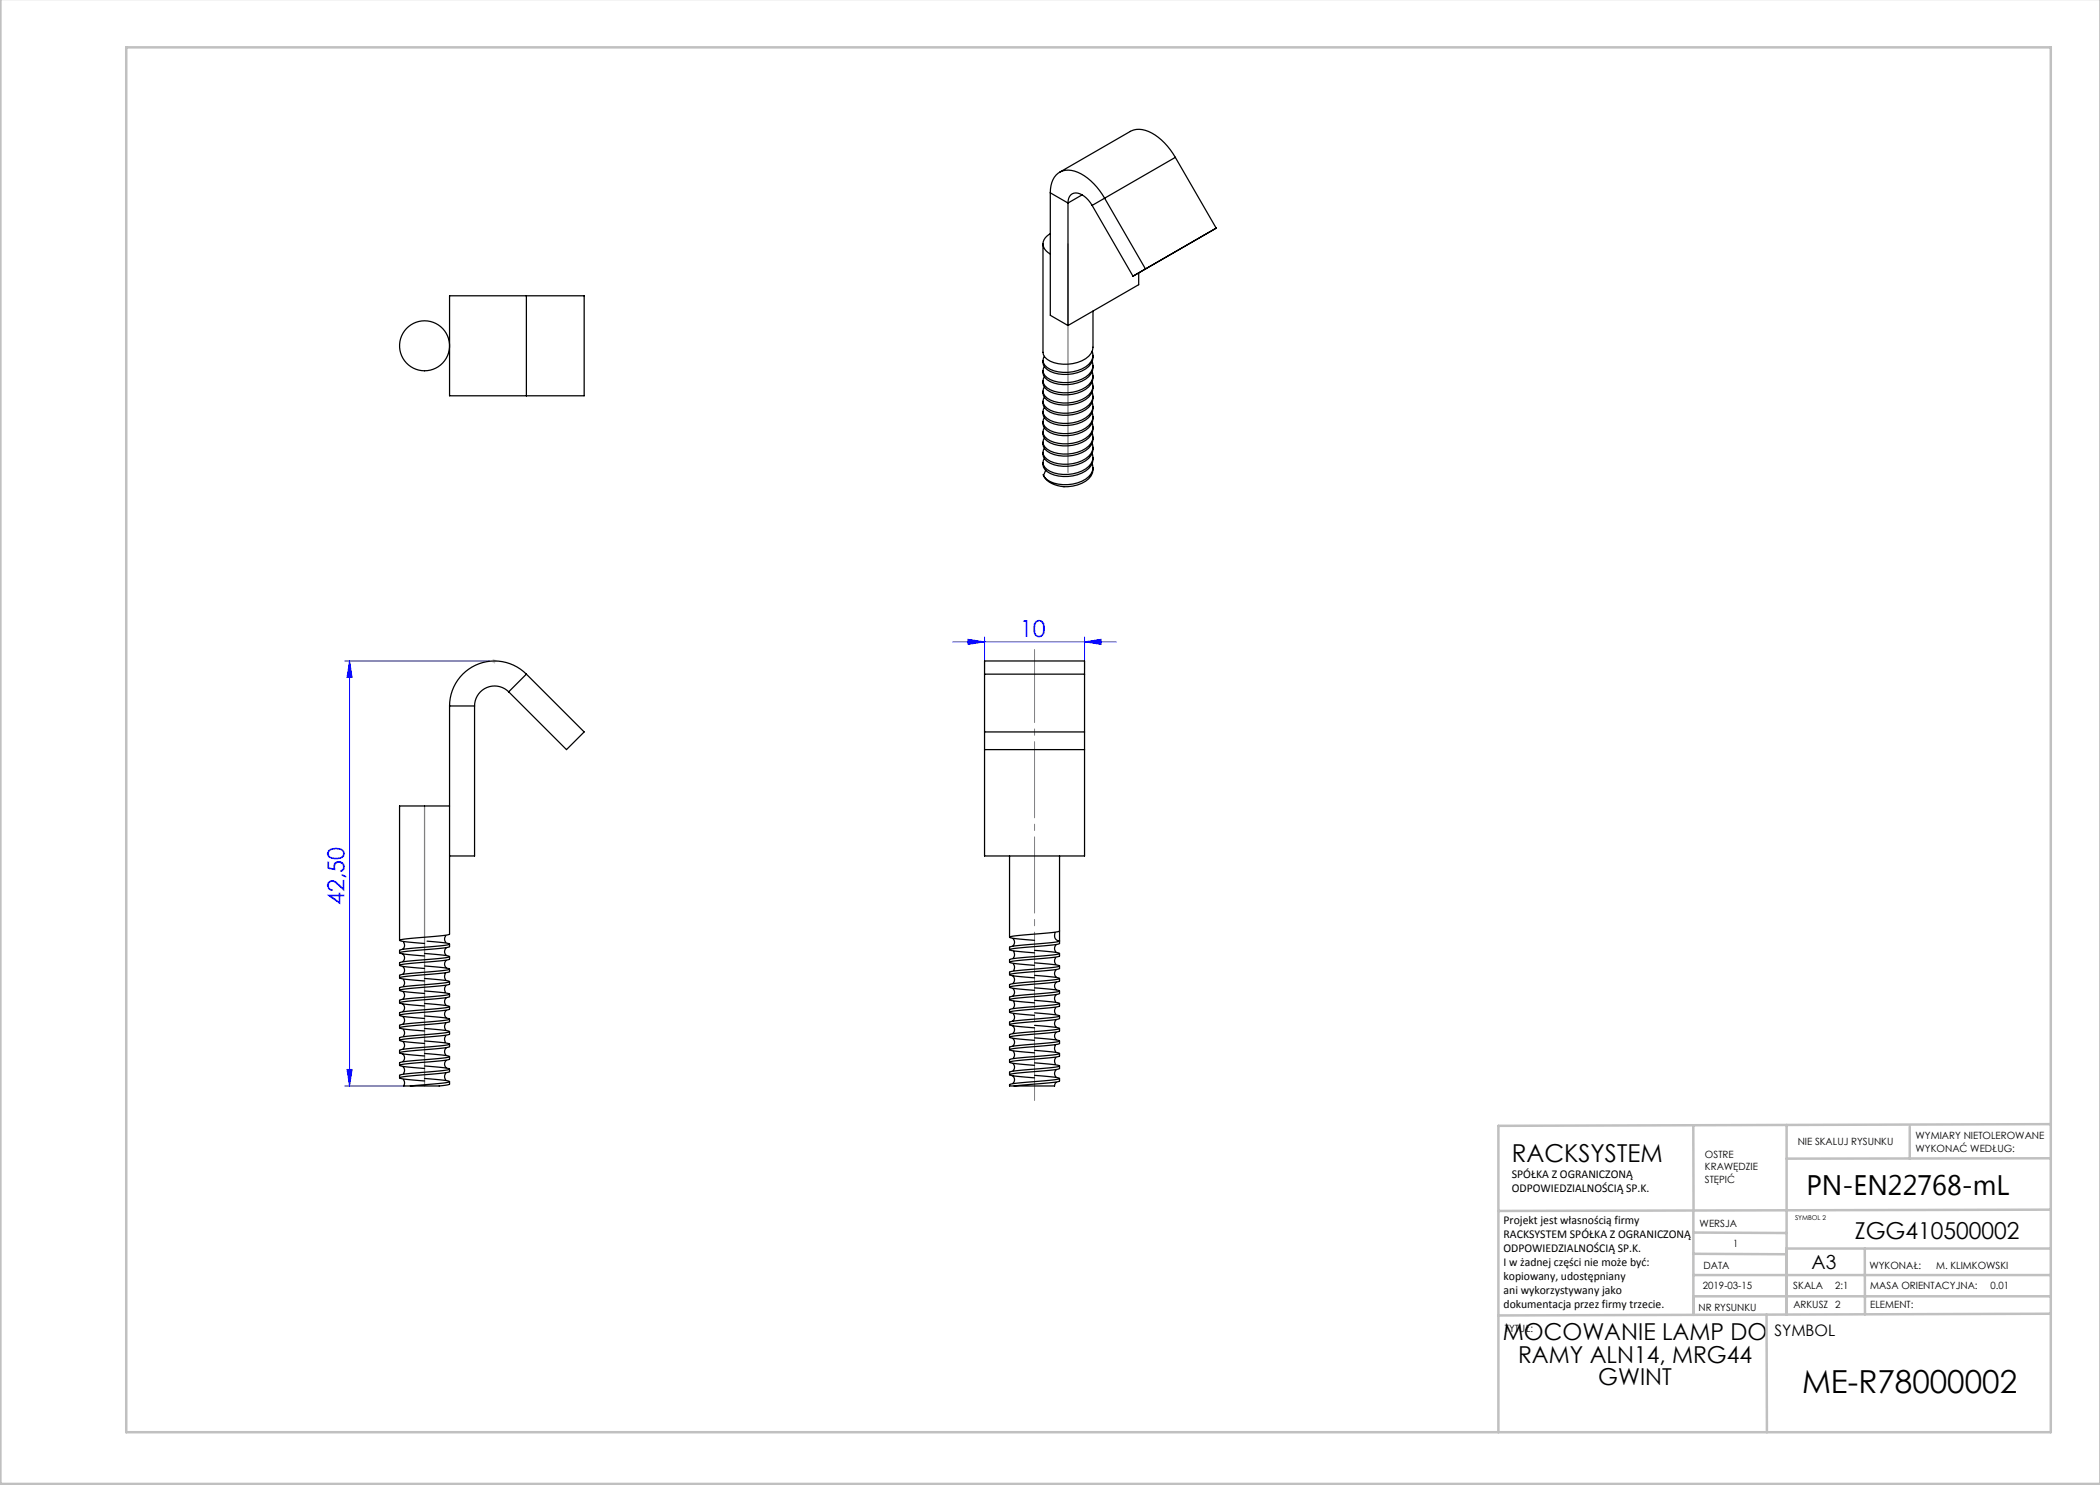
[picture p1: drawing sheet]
<svg xmlns="http://www.w3.org/2000/svg" width="420mm" height="297mm" viewBox="0 0 420 297" stroke-linecap="round" stroke-linejoin="round" font-family="sans-serif">
<path d="M98.6 131.8l.7 .7M98.6 132.5l.7-.7M98.9 132.7v-1M99.4 132.2h-1" fill="none" stroke="#c0c0c0" stroke-width=".2" stroke-dasharray="1.3 .6" stroke-dashoffset=".5" stroke-linecap="butt"/>
<path d="M68.9 132.2h29M69.9 132.2l.5 3.3h-1zM69.9 132.2v85M190.6 128.4h32.7M193.6 127.9l3.3 .5-3.3 .5zM196.9 127.4v6.4M216.9 128.4l3.3-.5v1zM216.9 127.4v6.4M68.9 217.2h12.1M69.4 213.9h1l-.5 3.3z" fill="none" stroke="#00f" stroke-width=".2"/>
<path d="M206.9 220.1v-90.2" fill="none" stroke="#808080" stroke-width=".2" stroke-dasharray="15.2 1.3 1.3 1.3" stroke-dashoffset=".6"/>
<g fill="none" stroke="#c0c0c0" stroke-width=".5">
<path d="M.1 -.1v296.9h419.9M25.2 9.5h385v276.9h-385zM338.7 225.2v16.9M357.3 225v37.9M382 225.4v6.3M410.1 224.8l-110.4 .4v61.2M410.1 231.7h-52.8M338.7 259.3h71.5M338.7 255h71.5M338.7 250.8l18.6 .1M338.7 246.5l18.6 .1M338.7 242.1v20.9"/>
<path d="M373 249.7v13.2M410.1 241.9l-110.4 .3M410.2 249.7h-52.9v13.2M353.3 262.9l.1 23.5M410.2 262.7l-110.5 .4"/>
</g>
<path d="M213.6 48.8v45.7M84.9 161.2v56" fill="none" stroke="#808080" stroke-width=".25"/>
<g fill="#00f">
<path d="M69.9 132.2l.5 3.3h-1zM69.4 213.9h1l-.5 3.3z"/>
<path d="M193.6 127.9l3.3 .5-3.3 .5zM216.9 128.4l3.3-.5v1z"/>
</g>
<g fill="none" stroke="#000" stroke-width=".25">
<path d="M210.1 38.6a4.2 4.2 0 0 1 2.5-4.4 6 6 0 0 1 5.5 2l1.3 1.2 1.5 2.2M210.1 38.6l3.5 2M210.1 38.6v24.5l3.5 2M216.4 39l-2.8 1.6M220.9 39.6l8.2 14.2M220.9 39.6l-2.5 1.5M235.1 31.5a11 11 0 0 0-6.7-5.6 3.5 3.5 0 0 0-2.3 .4l-14.2 8.1M235.1 31.5l8.1 14.1M235.1 31.5l-14.2 8.1M105.3 59.2h-15.4v20h15.4M105.3 59.2v20M105.3 59.2h11.5v20h-11.5"/>
<path d="M208.6 48.8v21.7a3.1 3.1 0 0 0 3.1 2.2 6.8 6.8 0 0 0 6.5-2l.4-1.3v-7.2M210.1 46.7a2.15 2.15 0 0 0-1.5 2.1 2.15 2.15 0 0 0 1.5 2M213.6 40.6a1.72 1.72 0 0 1 .8-1.8 1.72 1.72 0 0 1 2 .2l.9 .6 1.1 1.5M213.6 40.6v24.5M218.4 41.1l8.2 14.1M227.7 54.6v2.3l-14.1 8.2M229.1 53.8l-2.5 1.4M243.2 45.6l-14.1 8.2M243.2 45.6l-16.6 9.6M218.4 78.4a2.47 2.47 0 0 1-1.3 3.1 7.6 7.6 0 0 1-7.7 .2 1.56 1.56 0 0 1-.5-2.3M218.4 76.4a2.47 2.47 0 0 1-1.3 3.1 7.6 7.6 0 0 1-7.7 .1 1.56 1.56 0 0 1-.5-2.2M218.4 74.3a2.47 2.47 0 0 1-1.3 3.2 7.6 7.6 0 0 1-7.7 .1 1.56 1.56 0 0 1-.5-2.2"/>
<path d="M218.4 72.3a2.47 2.47 0 0 1-1.3 3.1 7.6 7.6 0 0 1-7.7 .2 1.56 1.56 0 0 1-.5-2.3M218.4 70.3a2.47 2.47 0 0 1-1.3 3.1 7.6 7.6 0 0 1-7.7 .1 1.56 1.56 0 0 1-.5-2.2M218.6 71.1a3.1 3.1 0 0 1-2.2 3.1 7.6 7.6 0 0 1-7-.3 1.83 1.83 0 0 1-.8-1.8M218.6 73.1a3.1 3.1 0 0 1-2.2 3.1 7.6 7.6 0 0 1-7-.2 1.83 1.83 0 0 1-.8-1.9M218.6 75.2a3.1 3.1 0 0 1-2.2 3.1 7.6 7.6 0 0 1-7-.3 1.83 1.83 0 0 1-.8-1.8M218.6 77.2a3.1 3.1 0 0 1-2.2 3.1 7.6 7.6 0 0 1-7-.3 1.83 1.83 0 0 1-.8-1.8M218.6 79.2a3.1 3.1 0 0 1-2.2 3.2 7.6 7.6 0 0 1-7-.3 1.83 1.83 0 0 1-.8-1.8M209.2 94.1l-.5 .9M218.4 92.7a2.47 2.47 0 0 1-1.3 3.1 7.6 7.6 0 0 1-7.7 .1l-.7-.9M218.4 90.7a2.47 2.47 0 0 1-1.3 3.1 7.6 7.6 0 0 1-7.7 .1 1.56 1.56 0 0 1-.5-2.2M218.4 88.6a2.47 2.47 0 0 1-1.3 3.1 7.6 7.6 0 0 1-7.7 .2 1.56 1.56 0 0 1-.5-2.2M218.4 86.6a2.47 2.47 0 0 1-1.3 3.1 7.6 7.6 0 0 1-7.7 .1 1.56 1.56 0 0 1-.5-2.2"/>
<path d="M218.4 84.5a2.47 2.47 0 0 1-1.3 3.2 7.6 7.6 0 0 1-7.7 .1 1.56 1.56 0 0 1-.5-2.2M218.4 82.5a2.47 2.47 0 0 1-1.3 3.1 7.6 7.6 0 0 1-7.7 .2 1.56 1.56 0 0 1-.5-2.3M218.4 80.5a2.47 2.47 0 0 1-1.3 3.1 7.6 7.6 0 0 1-7.7 .1 1.56 1.56 0 0 1-.5-2.2M218.6 93.5a3.1 3.1 0 0 1-2.2 3.2 6.5 6.5 0 0 1-7.3-1l-.4-.7M218.6 81.3a3.1 3.1 0 0 1-2.2 3.1 7.6 7.6 0 0 1-7-.3 1.83 1.83 0 0 1-.8-1.8M218.6 83.3a3.1 3.1 0 0 1-2.2 3.1 7.6 7.6 0 0 1-7-.2 1.83 1.83 0 0 1-.8-1.9M218.6 85.4a3.1 3.1 0 0 1-2.2 3.1 7.6 7.6 0 0 1-7-.3 1.83 1.83 0 0 1-.8-1.8M218.6 87.4a3.1 3.1 0 0 1-2.2 3.1 7.6 7.6 0 0 1-7-.3 1.83 1.83 0 0 1-.8-1.8M218.6 89.4a3.1 3.1 0 0 1-2.2 3.2 7.6 7.6 0 0 1-7-.3 1.83 1.83 0 0 1-.8-1.8M218.6 91.5a3.1 3.1 0 0 1-2.2 3.1 7.6 7.6 0 0 1-7-.3 1.83 1.83 0 0 1-.8-1.8M101.7 138.4a4 4 0 0 0-4.3-.9 4 4 0 0 0-2.5 3.7M105.3 134.8a9 9 0 0 0-9.8-1.9 9 9 0 0 0-5.6 8.3"/>
<path d="M105.3 134.8l11.5 11.6-3.5 3.5-11.6-11.5M105.3 134.8l-3.6 3.6M196.9 134.8v-2.6h20v2.6M196.9 134.8v36.4h20v-36.4M196.9 134.8h20M89.9 141.2v45.6a44.2 44.2 0 0 1-7.8 .9l-2.2 .4a20.7 20.7 0 0 0 5 .6M89.9 141.2h5M94.9 141.2v30h-5M196.9 146.4h20M196.9 149.9h20M89.9 161.2h-10v26.9M201.9 171.2v16.2"/>
<path d="M211.9 171.2v17.5a44.2 44.2 0 0 1-7.8 .9l-2.2 .3a20.7 20.7 0 0 0 5 .7M80.5 193.3l.1 .1a.99 .99 0 0 1 0 1.4M80.6 190.8a1.01 1.01 0 0 1 0 1.5M80.7 198.3v.1a1.05 1.05 0 0 1-.1 1.4M80.7 195.9v.1a1.06 1.06 0 0 1 0 1.2M80.7 188.4a1.02 1.02 0 0 1-.1 1.4h-.1M84.9 198.2a20.7 20.7 0 0 1 5 .6 44.1 44.1 0 0 1-7.8 .9l-2.1 .3-.1 .6M84.9 195.7a20.7 20.7 0 0 1 5 .6 44.2 44.2 0 0 1-7.8 .9l-2.1 .3-.1 .6M84.9 193.2a20.7 20.7 0 0 1 5 .6 44.1 44.1 0 0 1-7.8 .9l-2.1 .3-.1 .6M84.9 190.7a20.7 20.7 0 0 1 5 .6 44.1 44.1 0 0 1-7.8 .9l-2.1 .3-.1 .6M85.4 188.2l3.7 .4 .8 .2a44.1 44.1 0 0 1-7.8 .9l-2.1 .3-.1 .6M89 194.7l-.1 .7 .2 .6"/>
<path d="M89.1 187.2a1.11 1.11 0 0 0 0 1.3M89.1 197.2v.1a1.1 1.1 0 0 0 0 1.2M89.2 192.1a1.05 1.05 0 0 0 0 1.5M89.2 189.6a.98 .98 0 0 0 0 1.4l.1 .1M89.2 199.6a1.03 1.03 0 0 0 0 1.4M89.9 188.8v.5a44.1 44.1 0 0 1-7.8 .9l-2.2 .4a20.7 20.7 0 0 0 5 .6M89.9 191.3v.5a44.1 44.1 0 0 1-7.8 .9l-2.2 .4a20.7 20.7 0 0 0 5 .6M89.9 193.8v.5a44.1 44.1 0 0 1-7.8 .9l-2.2 .4a20.7 20.7 0 0 0 5 .6M89.9 196.3v.5a44.1 44.1 0 0 1-7.8 .9l-2.2 .4a20.7 20.7 0 0 0 5 .6M89.9 198.8v.5a44.2 44.2 0 0 1-7.8 .9l-2.2 .4a20.7 20.7 0 0 0 5 .6M202.6 195.2a1.03 1.03 0 0 1 0 1.5M202.6 197.7a1.06 1.06 0 0 1 0 1.5"/>
<path d="M202.6 187.7a1.04 1.04 0 0 1 0 1.5M202.7 192.8l.2 .6-.1 .7M202.8 190.3h-.1a1.24 1.24 0 0 1 0 1.3M206.9 197.6a20.7 20.7 0 0 1 5 .6 44.1 44.1 0 0 1-7.8 .9l-2.1 .3-.1 .5M206.9 192.6a20.7 20.7 0 0 1 5 .6 44.1 44.1 0 0 1-7.8 .9l-2.1 .3-.1 .5M206.9 190.1a20.7 20.7 0 0 1 5 .6 44.1 44.1 0 0 1-7.8 .9l-2.1 .3-.1 .5M206.9 195.1a20.7 20.7 0 0 1 5 .6 44.1 44.1 0 0 1-7.8 .9l-2.1 .3-.1 .5M211 186.6a1.12 1.12 0 0 0 .9 1.6 44.1 44.1 0 0 1-7.8 .9l-2.1 .3-.1 .5M211.1 191.5a1.11 1.11 0 0 0 0 1.4M211.2 189l-.1 .1a1.06 1.06 0 0 0 .1 1.3M211.2 194a.97 .97 0 0 0 .1 1.5M211.3 196.4a1.01 1.01 0 0 0-.1 1.5"/>
<path d="M211.3 198.9a1 1 0 0 0-.2 1.4M211.9 186.2a44.1 44.1 0 0 1-7.8 .9l-2.2 .3a20.7 20.7 0 0 0 5 .7M211.9 190.7v.5a44.1 44.1 0 0 1-7.8 .9l-2.2 .3a20.7 20.7 0 0 0 5 .7M211.9 193.2v.5a44.1 44.1 0 0 1-7.8 .9l-2.2 .3a20.7 20.7 0 0 0 5 .7M211.9 195.7v.5a44.1 44.1 0 0 1-7.8 .9l-2.2 .3a20.7 20.7 0 0 0 5 .7M211.9 198.2v.5a44.1 44.1 0 0 1-7.8 .9l-2.2 .3a20.7 20.7 0 0 0 5 .7M80.5 203.3a.97 .97 0 0 1 .1 1.5M80.5 213.3a1.01 1.01 0 0 1 .2 1.4M80.6 210.8a.99 .99 0 0 1 0 1.5M80.6 200.8a1 1 0 0 1 0 1.5M80.6 208.3a1.04 1.04 0 0 1 0 1.5M80.7 215.9v.1a1.04 1.04 0 0 1 0 1.2h1.1"/>
<path d="M80.7 205.9v.1a1.1 1.1 0 0 1 0 1.2M84.9 205.7a20.7 20.7 0 0 1 5 .6 44.1 44.1 0 0 1-7.8 .9l-2.1 .3-.1 .6M84.9 203.2a20.7 20.7 0 0 1 5 .6 44.1 44.1 0 0 1-7.8 .9l-2.1 .3-.1 .6M84.9 200.7a20.7 20.7 0 0 1 5 .6 44.1 44.1 0 0 1-7.8 .9l-2.1 .3-.1 .6M84.9 208.2a20.7 20.7 0 0 1 5 .6 44.2 44.2 0 0 1-7.8 .9l-2.1 .3-.1 .6M84.9 210.7a20.7 20.7 0 0 1 5 .6 44.1 44.1 0 0 1-7.8 .9l-2.1 .3-.1 .6M84.9 213.2a20.7 20.7 0 0 1 5 .6 44.1 44.1 0 0 1-7.8 .9l-2.1 .3-.1 .6M84.9 215.7a20.7 20.7 0 0 1 5 .6 45.1 45.1 0 0 1-7.9 .9h3.5a12.4 12.4 0 0 0 4.4-.4v-.5M89.1 207.2l-.2 .5 .1 .8M89.1 204.7a1.05 1.05 0 0 0 0 1.3M89.1 214.7a1.06 1.06 0 0 0 0 1.3M89.2 202.1a1.04 1.04 0 0 0 0 1.5"/>
<path d="M89.2 212.1a1.06 1.06 0 0 0 0 1.4M89.2 209.6a1.03 1.03 0 0 0 0 1.4M89.9 201.3v.5a44.1 44.1 0 0 1-7.8 .9l-2.2 .4a20.7 20.7 0 0 0 5 .6M89.9 203.8v.5a44.1 44.1 0 0 1-7.8 .9l-2.2 .4a20.7 20.7 0 0 0 5 .6M89.9 206.3v.5a44.1 44.1 0 0 1-7.8 .9l-2.2 .4a20.7 20.7 0 0 0 5 .6M89.9 208.8v.5a44.1 44.1 0 0 1-7.8 .9l-2.2 .4a20.7 20.7 0 0 0 5 .6M89.9 211.3v.5a44.2 44.2 0 0 1-7.8 .9l-2.2 .4a20.7 20.7 0 0 0 5 .6M89.9 213.8v.5a44.1 44.1 0 0 1-7.8 .9l-2.2 .4a20.7 20.7 0 0 0 5 .6M202.5 207.7l.1 .1a.98 .98 0 0 1 0 1.4M202.6 215.2a1 1 0 0 1 0 1.5M202.6 205.2a1.01 1.01 0 0 1 0 1.5M202.7 212.7v.1a1.05 1.05 0 0 1-.1 1.3"/>
<path d="M202.7 210.3v.1a1.06 1.06 0 0 1 0 1.2M202.7 202.8a1.03 1.03 0 0 1-.1 1.4h-.1M202.7 200.3a1.21 1.21 0 0 1 0 1.3M206.9 215.1a20.7 20.7 0 0 1 5 .6 44.1 44.1 0 0 1-7.8 .9l-2.2 .3v.3h1M206.9 212.6a20.7 20.7 0 0 1 5 .6 44.1 44.1 0 0 1-7.8 .9l-2.1 .3-.1 .5M206.9 210.1a20.7 20.7 0 0 1 5 .6 44.1 44.1 0 0 1-7.8 .9l-2.1 .3-.1 .5M206.9 207.6a20.7 20.7 0 0 1 5 .6 44.1 44.1 0 0 1-7.8 .9l-2.1 .3-.1 .5M206.9 205.1a20.7 20.7 0 0 1 5 .6 44.2 44.2 0 0 1-7.8 .9l-2.1 .3-.1 .5M206.9 202.6a20.7 20.7 0 0 1 5 .6 44.1 44.1 0 0 1-7.8 .9l-2.1 .3-.1 .5M206.9 200.1a20.7 20.7 0 0 1 5 .6 44.1 44.1 0 0 1-7.8 .9l-2.1 .3-.1 .5M211 209l-.1 .8 .2 .5M211.1 201.5a1.13 1.13 0 0 0 0 1.3"/>
<path d="M211.1 211.5v.1a1.09 1.09 0 0 0 0 1.3M211.2 206.5a1.05 1.05 0 0 0 0 1.4M211.2 216.5l-.3 .7h-8M211.2 204a.99 .99 0 0 0 .1 1.4v.1M211.2 214a1.03 1.03 0 0 0 0 1.4M211.9 200.7v.5a44.2 44.2 0 0 1-7.8 .9l-2.2 .3a20.7 20.7 0 0 0 5 .7M211.9 203.2v.5a44.1 44.1 0 0 1-7.8 .9l-2.2 .3a20.7 20.7 0 0 0 5 .7M211.9 205.7v.5a44.1 44.1 0 0 1-7.8 .9l-2.2 .3a20.7 20.7 0 0 0 5 .7M211.9 208.2v.5a44.2 44.2 0 0 1-7.8 .9l-2.2 .3a20.7 20.7 0 0 0 5 .7M211.9 210.7v.5a44.1 44.1 0 0 1-7.8 .9l-2.2 .3a20.7 20.7 0 0 0 5 .7M211.9 213.2v.5a44.1 44.1 0 0 1-7.8 .9l-2.2 .3a20.7 20.7 0 0 0 5 .7M211.9 215.7v.5a44.1 44.1 0 0 1-7.8 .9l-1.2 .1"/>
<circle cx="84.9" cy="69.2" r="5"/>
</g>
<text font-size="6.3" x="360.4" y="278.5">ME-R78000002</text>
<text font-size="5.6" x="361.3" y="239.1">PN-EN22768-mL</text>
<text font-size="4.9" x="302.4" y="232.4">RACKSYSTEM</text>
<g font-size="4.7" fill="#00f">
<text x="204" y="127.4">10</text>
<text x="68.9" y="181" transform="rotate(-90 68.9 181)">42,50</text>
</g>
<g font-size="4.7">
<text x="370.9" y="247.8">ZGG410500002</text>
<text x="300.6" y="268.1">MOCOWANIE LAMP DO</text>
<text x="303.6" y="272.6">RAMY ALN14, MRG44</text>
<text x="319.7" y="277.1">GWINT</text>
</g>
<text font-size="3.9" x="362.3" y="253.8">A3</text>
<text font-size="3.2" x="354.9" y="267.2">SYMBOL</text>
<g font-size="2.4">
<text x="302.4" y="235.6">SPÓŁKA Z OGRANICZONĄ</text>
<text x="302.4" y="238.4">ODPOWIEDZIALNOŚCIĄ SP.K.</text>
<text x="300.7" y="244.7">Projekt jest własnością firmy</text>
<text x="300.7" y="247.5">RACKSYSTEM SPÓŁKA Z OGRANICZONĄ</text>
<text x="300.7" y="250.3">ODPOWIEDZIALNOŚCIĄ SP.K.</text>
<text x="300.7" y="253.1">I w żadnej części nie może być:</text>
<text x="300.7" y="256">kopiowany, udostępniany</text>
<text x="300.7" y="258.8">ani wykorzystywany jako</text>
<text x="300.7" y="261.6">dokumentacja przez firmy trzecie.</text>
</g>
<g font-size="2">
<text x="383.1" y="227.9">WYMIARY NIETOLEROWANE</text>
<text x="341" y="231.6">OSTRE</text>
<text x="359.5" y="228.9">NIE SKALUJ RYSUNKU</text>
<text x="383.1" y="230.4">WYKONAĆ WEDŁUG:</text>
<text x="341" y="234.1">KRAWĘDZIE</text>
<text x="341" y="236.6">STĘPIĆ</text>
<text x="339.9" y="245.4">WERSJA</text>
<text x="346.6" y="249.5">1</text>
<text x="340.6" y="257.7">2019-03-15</text>
<text x="340.7" y="253.8">DATA</text>
<text x="358.7" y="257.7">SKALA</text>
<text x="367" y="257.7">2:1</text>
<text x="373.9" y="253.8">WYKONAŁ:</text>
<text x="374.1" y="257.7">MASA ORIENTACYJNA:</text>
<text x="387.2" y="253.8">M. KLIMKOWSKI</text>
<text x="398.1" y="257.7">0.01</text>
<text x="339.7" y="262.3">NR RYSUNKU</text>
<text x="358.7" y="261.7">ARKUSZ 2</text>
<text x="374.1" y="261.7">ELEMENT:</text>
<text x="301" y="266.4">TYTUŁ:</text>
</g>
<text font-size="1.3" x="359" y="244">SYMBOL 2</text>
</svg>
